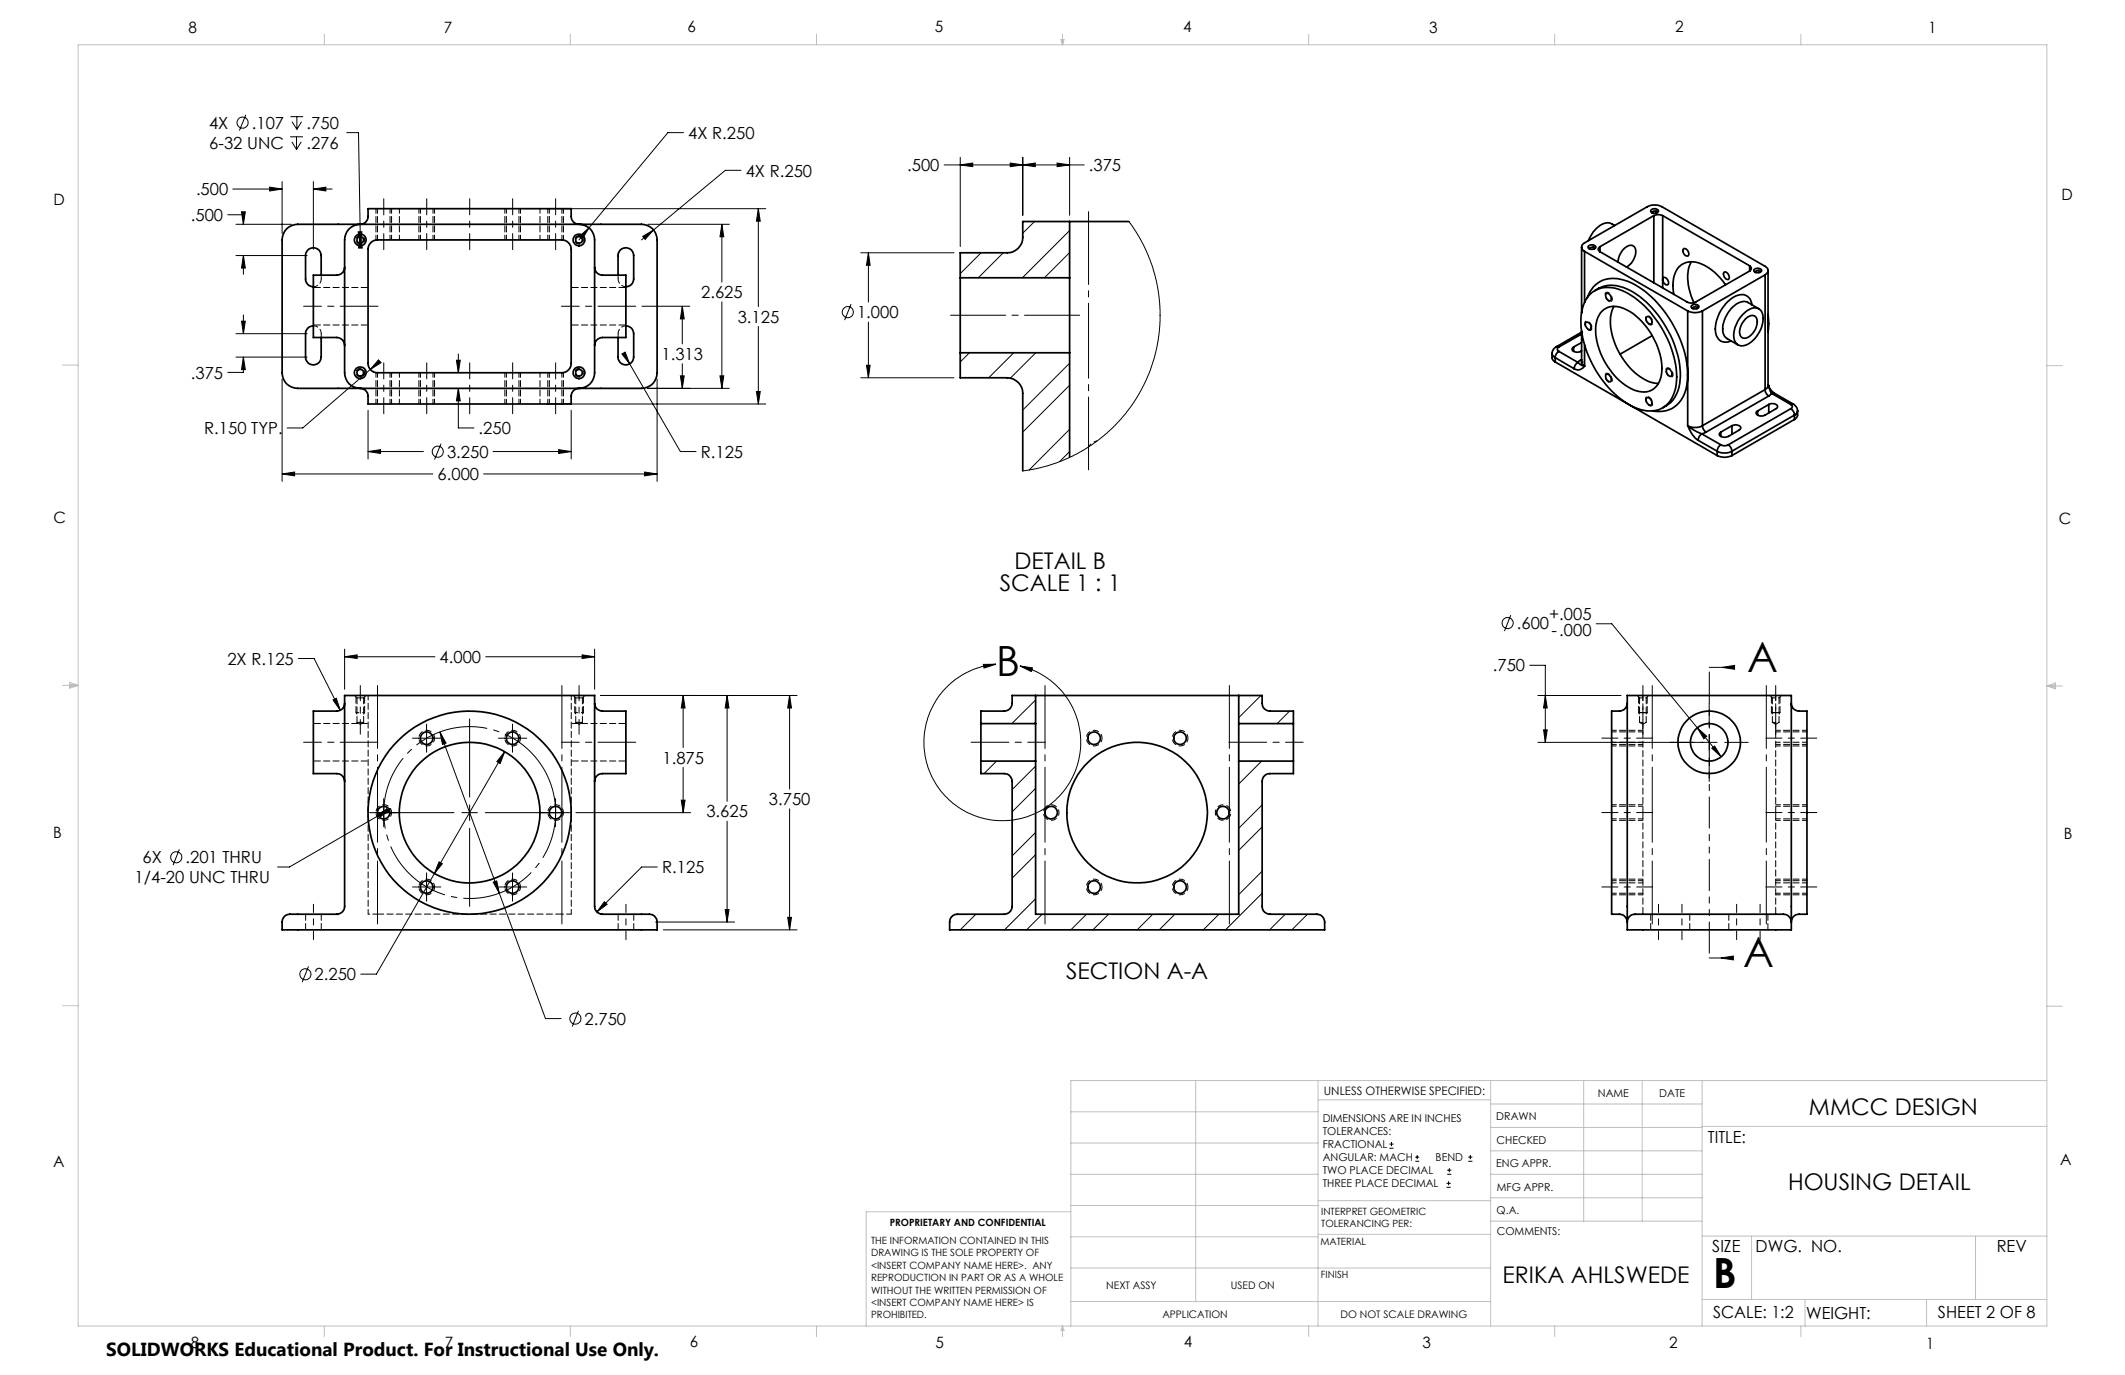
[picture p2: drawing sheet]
<svg xmlns="http://www.w3.org/2000/svg" width="432mm" height="279mm" viewBox="0 0 432 279" stroke-linecap="round" stroke-linejoin="round" font-family="sans-serif">
<g fill="none" stroke="#000" stroke-width=".2">
<path d="M47.3 38.4h10M50 23.3l-1.4 3.2M54.8 38l2.5 .4-2.5 .4zM57.3 36.9v10.6M58.9 27.8h2.7M59 23.7h2.6M59.3 28.8l1 1.6M59.3 24.7l1 1.6M60.3 27.8v2.6M60.3 23.7v2.6M61.2 28.8l-.9 1.6M61.3 24.7l-1 1.6"/>
<path d="M63.7 36.9v13.8M63.7 38.4h3.8M63.7 38.4l2.5-.4v.8zM70.4 27h2.4l.4 20.9M138.9 27h-3.2l-16 19.3M150.6 34.6h-3.2l-14.6 12.1M191.8 33.5h28.5M195.1 33.5l2.6-.4v.8zM195.1 32v18.1M205.3 33.1l2.5 .4-2.5 .4zM207.8 33.5l2.6-.4v.8zM207.8 32v11.7"/>
<path d="M214.8 33.1l2.5 .4-2.5 .4zM217.3 32v11.7M46.3 43.6h3.2v2M47.9 45.6h11.3M47.9 51.9h14.5M49.1 43h.7l-.3 2.6zM49.5 51.9v3.8M49.5 51.9l.3 2.6h-.7zM72.8 47.1h.8l-.4 2.5zM73.2 47.9v1.7M73.2 47.9l.4 2.5h-.8zM111 42.4h44.6"/>
<path d="M117.8 48l1.9-1.7-1.3 2.2zM119.7 46.3l-2 2.5M130.6 48l2.2-1.3-1.7 1.9zM131.6 45.6h16.6M132.8 46.7l-2.4 2.1M146.7 45.6v11.7M146.7 45.6l.4 2.5h-.8zM154.1 42.4v19.9M154.1 42.4l.4 2.5h-.8zM174.9 51.4h19M176.5 51.4l.3 2.5h-.7zM176.5 51.4v10"/>
<path d="M199.4 51.4l-4.3 4.2M203.9 51.4l-5.1 5M210.2 45l-2.4 2.4M217.3 46.8l-9.5 9.6M217.3 51.3l-5.1 5.1M229.4 45l2.3 3.6 1.7 3.4 1.2 3.7 .8 4 .3 3.1v2.6l-.2 2.5-.8 4.1-1.3 4-1.8 3.9-2.8 4-2.8 3.2-3.3 2.7-3.9 2.5-3 1.3-4.3 1.4-3.7 .7M47.9 67.8h14.5M47.9 72.6h14.5M49.1 65.3h.7l-.3 2.5zM49.5 64v3.8M49.5 72.6v3.1h-3.2M49.5 72.6l.3 2.5h-.7z"/>
<path d="M57.3 77v20.8M75.2 75.1l-13.7 11.9h-3.2M76.7 73.8l-1.5 1.3M76.9 73.1l.5 .6-2.2 1.4zM92.7 73.2h.8l-.4 2.5zM93.1 78.9v8.1h3.2M93.1 71.9v3.8M93.1 78.9l.4 2.6h-.8zM126.4 71.9l.6-.4 1 2.4zM127.2 72.6l.8 1.3M128 73.9l10.3 17.9h3.1M130.5 62.2h9.7"/>
<path d="M131.6 78.9h16.6M133.5 77v20.8M138.3 76.4h.7l-.4 2.5zM138.6 62.2v7.7M138.6 73.9v5M138.6 62.2l.4 2.6h-.7zM146.3 76.4h.8l-.4 2.5zM146.7 61.3v17.6M153.7 79.6h.8l-.4 2.5zM154.1 66.3v15.8M172.9 61.8l-1.3 3.3M174.9 76.8h19"/>
<path d="M176.1 74.2h.7l-.3 2.6zM176.5 65.4v11.4M197 71.7l-1.9 1.9M206 71.7l-5.1 5.1M210.5 71.7l-5.2 5.1M217.3 73.8l-9.5 9.5M217.3 78.3l-9.5 9.5M57.3 96.3h30.6M57.3 96.3l2.6-.4v.8zM74.8 83.4v9.9M74.8 91.8h11.2M74.8 91.8l2.5-.4v.7z"/>
<path d="M89.6 90.2l-1.3 3.2M98.3 96.3h35.2M100.2 91.8h15.9M111 82.1h44.6M113.5 91.4l2.6 .4-2.6 .3zM116.1 83.4v9.9M131 95.9l2.5 .4-2.5 .4zM217.3 87.2l-8.2 8.3M217.3 91.8l-2 2M60.6 133.8h3.2l5.3 10.5M70 131.9v8.2M70 133.5h18.4"/>
<path d="M70 133.5l2.6-.4v.7zM98.7 133.5h22.1M118.3 133.1l2.5 .4-2.5 .3zM120.8 131.9v8.2M199.8 135h2.6l-2.4 .7zM202.4 135a15.9 15.9 0 0 0-12.7 23.5 15.9 15.9 0 0 0 26.7 1.9 15.9 15.9 0 0 0-9.1-25.1M207.3 135.3l2.5 .4-.2 .8zM307 125l-1.3 3.2M310.8 135.2h3.2v15.6M324.3 126.8h3.2l17.4 21.1M347.3 135.6h2.6M349.9 135.6l2.6-.4v.8z"/>
<path d="M67.7 142.2l.6-.3 .8 2.4zM83.8 150h5.8M86.7 147.1v5.8M89.4 148.7l1.2 2.3-.7 .3zM89.4 148.7l12.1 32.8M95.4 146.1v15.9M101.3 150h5.7M102.6 152.8l-26.1 45.1h-3.2M102.6 152.8l-1 2.4-.6-.4zM104.1 147.1v5.8M122.1 141.3h39.9M138.8 141.3v10.6"/>
<path d="M138.8 155.9v9.2M138.8 141.3l.4 2.6h-.8zM147.7 141.3v21.5M147.7 141.3l.4 2.6h-.7zM160.4 141.3v19M160.4 141.3l.4 2.6h-.7zM202.5 154.7l-2.5 2.5M210.4 142.2l-4.8 4.8M210.4 146.7l-.3 .3M210.4 155.7l-4.7 4.7M251.7 141.3v.1M251.9 154.7l-.2 .1"/>
<path d="M256.2 141.3l-4.5 4.5M256.4 154.7l-4.7 4.6M262 144.5l-2.5 2.5M312.5 141.3h16.9M313.7 148.3h.7l-.4 2.5zM314 141.3l.4 2.6h-.7zM344.9 147.9l4.8 5.9M344.9 147.9l1.9 1.7-.6 .5zM347.3 142.9v4.8M347.3 149.3v3.1M347.3 154v4.8M347.8 152l.6-.4 1.3 2.2z"/>
<path d="M348.9 150.8h-36.4M350.5 150.8h4.7M36.4 172.6l-1.2 3.2M75.1 165.1h17.2M76.6 165.9l-17.8 10.3h-2.4M76.6 165.9l2-1.6 .4 .7zM76.9 165.3l2.4-1-2 1.6zM78 162.3v5.7M79.3 164.3l-2.7 1.6M86.7 177.4v5.7M89.2 175.1l.7 .4-1.6 2zM93.8 165.1h3.2"/>
<path d="M95.4 163.5v3.2M95.4 168.3v15.9M98.6 165.1h17.1M100.2 179.2l.7-.2 .6 2.5zM104.1 177.4v5.7M112.9 162.3v5.7M117 165.1h23.3M133.6 176.2h-3.2l-9.1 9.1M138.4 162.6h.8l-.4 2.5zM147.7 166.9v20.5M160.4 164.4v24.5M210.4 169.2l-4.7 4.7"/>
<path d="M210.4 160.2l-4.7 4.8M210.4 173.7l-4.7 4.7M256.5 163.5l-4.8 4.8M256.5 177l-4.8 4.8M256.5 168l-4.8 4.8M62.7 196.4l-1.3 3.2M83.8 180.2h5.8M101.3 180.2h5.7M101.5 181.5l9.3 25.5h3.2M122.8 183.2l.6 .6-2.1 1.5zM133.2 187.4h16.1M134.8 188.9h27.2"/>
<path d="M147.4 184.8h.7l-.4 2.6zM160.1 186.4h.7l-.4 2.5zM198.3 185.8l-3.2 3.1M210.4 182.6l-6.3 6.3M211.8 185.8l-3.2 3.1M220.8 185.8l-3.2 3.1M225.2 185.8l-3.1 3.1M234.2 185.8l-3.1 3.1M238.7 185.8l-3.2 3.1M247.7 185.8l-3.2 3.1M256.5 181.5l-7.5 7.4M261.2 185.8l-3.2 3.1"/>
<path d="M265.7 185.8l-3.2 3.1M347.3 194.7h2.4M349.7 194.7l2.5-.4v.8zM117.5 205.4l-1.2 3.2M282.3 233.3h.9M282.3 232.5h.9M282.8 232.1v.8M287.6 236h.8M287.6 235.1h.8M288 234.7v.8M294.1 238.6h.8M294.1 237.8h.8"/>
<path d="M294.5 237.4v.8M298.3 236h.9M298.3 235.1h.9M298.8 234.7v.8M293.9 241.3h.9M293.9 240.5h.9M294.4 240v.8"/>
<circle cx="49.3" cy="24.9" r="1.13"/>
<circle cx="172.3" cy="63.4" r="1.13"/>
<circle cx="89" cy="91.8" r="1.14"/>
<circle cx="306.4" cy="126.6" r="1.13"/>
<circle cx="35.8" cy="174.2" r="1.13"/>
<circle cx="62.1" cy="198" r="1.13"/>
<circle cx="116.9" cy="207" r="1.13"/>
</g>
<path d="M88.3 150a1.59 1.59 0 0 0-2.3-1.4 1.59 1.59 0 0 0-.2 2.7 1.59 1.59 0 0 0 2.5-1.1v-.2M105.8 150a1.59 1.59 0 0 0-2.4-1.4 1.59 1.59 0 0 0-.1 2.7 1.59 1.59 0 0 0 2.5-1.1v-.2M223.9 150a1.59 1.59 0 0 0-2.3-1.4 1.59 1.59 0 0 0-.2 2.7 1.59 1.59 0 0 0 2.5-1.1v-.2M241.4 150a1.59 1.59 0 0 0-2.3-1.4 1.59 1.59 0 0 0-.2 2.7 1.59 1.59 0 0 0 2.5-1.1v-.2M334.7 144.8h-.9M361.7 144.8h-.9M79.6 165.1a1.59 1.59 0 0 0-2.4-1.4 1.59 1.59 0 0 0-.1 2.7 1.59 1.59 0 0 0 2.5-1.1v-.2M114.5 165.1a1.59 1.59 0 0 0-2.3-1.4 1.59 1.59 0 0 0-.2 2.7 1.59 1.59 0 0 0 2.5-1.1v-.2M88.3 180.2a1.59 1.59 0 0 0-2.3-1.4 1.59 1.59 0 0 0-.2 2.7 1.59 1.59 0 0 0 2.5-1.1v-.2M105.8 180.2a1.59 1.59 0 0 0-2.4-1.4 1.59 1.59 0 0 0-.1 2.7 1.59 1.59 0 0 0 2.5-1.1v-.2M223.9 180.2a1.59 1.59 0 0 0-2.3-1.4 1.59 1.59 0 0 0-.2 2.7 1.59 1.59 0 0 0 2.5-1.1v-.2M241.4 180.2a1.59 1.59 0 0 0-2.3-1.4 1.59 1.59 0 0 0-.2 2.7 1.59 1.59 0 0 0 2.5-1.1v-.2" fill="none" stroke="#000" stroke-width=".2" stroke-dasharray="1.3 .6" stroke-dashoffset=".4" stroke-linecap="butt"/>
<path d="M74 144.8h-1.7M118.5 144.8h-1.7" fill="none" stroke="#000" stroke-width=".2" stroke-dasharray="1.3 .6" stroke-dashoffset=".8" stroke-linecap="butt"/>
<path d="M74.1 48.7a.88 .88 0 0 0-1.3-.7 .88 .88 0 0 0-.1 1.4 .88 .88 0 0 0 1.4-.5v-.2M118.5 48.7a.88 .88 0 0 0-1.2-.7 .88 .88 0 0 0-.1 1.4 .88 .88 0 0 0 1.3-.5v-.2M74.1 75.7a.88 .88 0 0 0-1.3-.8 .88 .88 0 0 0-.1 1.5 .88 .88 0 0 0 1.4-.5v-.2M118.5 75.7a.88 .88 0 0 0-1.2-.8 .88 .88 0 0 0-.1 1.5 .88 .88 0 0 0 1.3-.5v-.2" fill="none" stroke="#000" stroke-width=".2" stroke-dasharray="1.3 .6" stroke-dashoffset=".7" stroke-linecap="butt"/>
<path d="M223 89.6l-1.3 .6-.5 .5M212.3 166.1a1.59 1.59 0 0 0 2.4 .2 1.59 1.59 0 0 0 0-2.4 1.59 1.59 0 0 0-2.4 .3M249.8 164.2a1.59 1.59 0 0 0-2.3-.3 1.59 1.59 0 0 0 0 2.4 1.59 1.59 0 0 0 2.3-.2" fill="none" stroke="#000" stroke-width=".2" stroke-dasharray="1.3 .6" stroke-dashoffset=".5" stroke-linecap="butt"/>
<path d="M221.2 90.7l-.1 .2M333.5 144.8h-.5M360.5 144.8h-.6" fill="none" stroke="#000" stroke-width=".2" stroke-dasharray="1.3 .6" stroke-linecap="butt"/>
<path d="M323.5 66.6a1.16 1.16 0 0 0-1.4-1.3 1.25 1.25 0 0 0 1.2 1.8l.2-.5M327.2 76.3a.6 .6 0 0 0-.8-.5 .6 .6 0 0 0-.2 1 1.07 1.07 0 0 0 1.2 .9l.2-.3v-.4l-.4-.7M327.2 61.3a.86 .86 0 0 0 .1-1.4 .6 .6 0 0 0-.5-.5 .6 .6 0 0 0-.7 .4 1.45 1.45 0 0 0 1.1 1.5M334.7 65.6a.6 .6 0 0 0 .9 .4 .6 .6 0 0 0 .2-.9 1.07 1.07 0 0 0-1.3-.9l-.1 .5 .3 .9M338.5 75.3a1.16 1.16 0 0 0 1.3 1.2 1.25 1.25 0 0 0-1.1-1.7l-.2 .5M334.7 80.6a.86 .86 0 0 0 0 1.4 .6 .6 0 0 0 .5 .5 .6 .6 0 0 0 .6-.4 1.45 1.45 0 0 0-1.1-1.5" fill="none" stroke="#000" stroke-width=".2" stroke-dasharray="1.3 .6" stroke-dashoffset="-.1" stroke-linecap="butt"/>
<path d="M323 50.6a.48 .48 0 0 1 .2-.6 .48 .48 0 0 1 .6 .1l.3 .2-.1 .3M335.7 43.2a.48 .48 0 0 1 .3-.5 .48 .48 0 0 1 .6 .1l.2 .1-.1 .3M356.7 55.3a.48 .48 0 0 1 .2-.5 .48 .48 0 0 1 .6 0l.2 .2v.3M344 62.7a.48 .48 0 0 1 .2-.6 .48 .48 0 0 1 .6 .1l.2 .2-.1 .3" fill="none" stroke="#000" stroke-width=".2" stroke-dasharray="1.3 .6" stroke-dashoffset="1" stroke-linecap="butt"/>
<path d="M212.3 164.2a1.59 1.59 0 0 0 0 1.9M249.8 166.1a1.59 1.59 0 0 0 0-1.9" fill="none" stroke="#000" stroke-width=".2" stroke-dasharray="1.3 .6" stroke-dashoffset=".6" stroke-linecap="butt"/>
<path d="M112.1 160a17.5 17.5 0 0 0-29.2-7.1 17.5 17.5 0 0 0 7.8 29 17.5 17.5 0 0 0 21.7-20.8l-.3-1.1" fill="none" stroke="#000" stroke-width=".2" stroke-dasharray="15.2 1.3 1.3 1.3" stroke-dashoffset=".4" stroke-linecap="butt"/>
<g fill="none" stroke="#000" stroke-width=".2" stroke-dasharray="1.3 .6">
<path d="M76.7 48.7h.1M114.2 48.7h.1M323 50.6h.1M335.7 43.2h.1M356.7 55.3h.1M76.7 75.7h.1M114.2 75.7h.1M344 62.7h.1M72.3 144.8l.2 .3M72.3 141.6v3.2M73.9 145.1l.2-.3M74.1 144.8v-3.2"/>
<path d="M74.1 144.8h-.1M116.8 144.8l.2 .3M116.8 141.6v3.2M118.3 145.1l.2-.3M118.5 144.8v-3.2M118.5 144.8h.1M333 144.8l.2 .3M333 141.6v3.2M333.8 144.8h-.3M334.5 145.1l.2-.3M334.7 144.8v-3.2M334.7 144.8h.1"/>
<path d="M359.9 144.8l.2 .3M359.9 141.6v3.2M360.8 144.8h-.3M361.5 145.1l.2-.3M361.7 144.8v-3.2M333.8 165v.2M360.8 165.2v-.2M62.1 188.9v-3.2M65.3 188.9v-3.2M76.7 185.7h37.5M125.6 188.9v-3.2M128.8 188.9v-3.2"/>
<path d="M335.4 185.7v3.2M343.4 188.9v-3.2M351.3 185.7v3.2M359.2 188.9v-3.2"/>
</g>
<g fill="none" stroke="#000" stroke-width=".2" stroke-dasharray="1.3 .6" stroke-dashoffset=".3">
<path d="M63.7 58.3a1.59 1.59 0 0 0 1.6-1.6M76.4 42.4v6.4M76.7 42.4v6.3M79.3 48.7v-6.3M79.6 48.7v-6.3M81.2 42.4v6.3M85.1 42.4v6.3M85.4 42.4v6.3M88 48.7v-6.3M88.3 48.7v-6.3M102.6 42.4v6.3M102.9 42.4v6.3"/>
<path d="M105.5 48.7v-6.3M105.8 48.7v-6.3M109.7 48.7v-6.3M111.3 42.4v6.3M111.6 42.4v6.3M114.2 48.7v-6.3M114.5 48.8v-6.4M127.2 58.3a1.59 1.59 0 0 1-1.6-1.6M65.3 67.8a1.59 1.59 0 0 0-1.6-1.6M76.4 75.7v6.4M76.7 75.7v6.4M81.2 75.7v6.4"/>
<path d="M85.1 75.7v6.4M85.4 75.7v6.4M102.6 75.7v6.4M102.9 75.7v6.4M111.3 75.7v6.4M111.6 75.7v6.4M125.6 67.8a1.59 1.59 0 0 1 1.6-1.6M79.3 82.1v-6.4M79.6 82.1v-6.4M88 82.1v-6.4M88.3 82.1v-6.4M105.5 82.1v-6.4"/>
<path d="M105.8 82.1v-6.4M109.7 82.1v-6.4M114.2 82.1v-6.4M114.5 82.1v-6.4M72.5 141.8h.7M72.5 146.8h.7M73.2 141.8h.7M73.2 146.8h.7M117 141.8h.7M117 146.8h.7M117.7 141.8h.6M117.7 146.8h.6"/>
<path d="M327.5 151.6h6.3M327.5 151.3h6.3M333.8 148.4h-6.3M333.8 150.8h-6.3M333.8 148.7h-6.3M360.8 151.6h6.4M360.8 151.3h6.4M367.2 148.4h-6.4M367.2 150.8h-6.4M367.2 148.7h-6.4M327.5 166.7h6.3M327.5 166.4h6.3"/>
<path d="M327.5 179.4h6.3M333.8 178.6h-6.3M333.8 163.5h-6.3M333.8 163.8h-6.3M333.8 179h-6.3M360.8 166.7h6.4M360.8 166.4h6.4M360.8 179.4h6.4M367.2 178.6h-6.4M367.2 163.5h-6.4M367.2 163.8h-6.4M367.2 179h-6.4"/>
<path d="M74.8 185.7v-44.4M116.1 185.7v-44.4M327.5 181.8h6.3M327.5 181.5h6.3M360.8 181.8h6.4M360.8 181.5h6.4"/>
</g>
<path d="M221.2 95.5v-52.5" fill="none" stroke="#000" stroke-width=".2" stroke-dasharray="15.2 1.3 1.3 1.3" stroke-dashoffset=".4"/>
<path d="M193.2 64.1h26.2" fill="none" stroke="#000" stroke-width=".2" stroke-dasharray="15.2 1.3 1.3 1.3" stroke-dashoffset="4"/>
<path d="M347.3 135.6v59" fill="none" stroke="#000" stroke-width=".2" stroke-dasharray="6.3 1.3 1.3 1.3 1.3 1.3" stroke-dashoffset="-1"/>
<path d="M76.7 187.7v-48.4M114.2 187.7v-48.4M212.3 187.7v-48.4M249.8 187.7v-48.4M335.7 187.7v-48.4M358.9 187.7v-48.4" fill="none" stroke="#000" stroke-width=".2" stroke-dasharray="15.2 1.3 1.3 1.3" stroke-dashoffset="2.4"/>
<path d="M76.8 62.2h-15.1M129.2 62.2h-15.1M76.8 150.8h-15.1M129.2 150.8h-15.1M197.3 150.8h15.1M249.7 150.8h15.1" fill="none" stroke="#000" stroke-width=".2" stroke-dasharray="15.2 1.3 1.3 1.3" stroke-dashoffset="7.6"/>
<path d="M73.2 139.3v2.5M117.7 139.3v2.5M333.8 139.3v2.5M360.8 139.3v2.5M73.2 146.8v2.4M117.7 146.8v2.4M333.8 146.8v2.4M360.8 146.8v2.4" fill="none" stroke="#000" stroke-width=".2" stroke-dasharray="15.2 1.3 1.3 1.3"/>
<path d="M73.2 146.8v-5M117.7 146.8v-5M333.8 146.8v-5M360.8 146.8v-5" fill="none" stroke="#000" stroke-width=".2" stroke-dasharray="15.2 1.3 1.3 1.3" stroke-dashoffset="14.7"/>
<path d="M63.7 190.9v-7.2M127.2 190.9v-7.2M337 190.9v-7.2M341.8 190.9v-7.2M352.9 190.9v-7.2M357.6 190.9v-7.2" fill="none" stroke="#000" stroke-width=".2" stroke-dasharray="15.2 1.3 1.3 1.3" stroke-dashoffset="13.6"/>
<g fill="none" stroke="#000" stroke-width=".2" stroke-dasharray="15.2 1.3 1.3 1.3" stroke-dashoffset="12">
<path d="M78 50.7v-10.3M86.7 50.7v-10.3M95.4 40.4v10.3M104.2 50.7v-10.3M112.9 50.7v-10.3M78 73.7v10.4M86.7 73.7v10.4M95.4 73.7v10.4M104.2 73.7v10.4M112.9 73.7v10.4M335.8 150h-10.3M358.8 150h10.4"/>
<path d="M335.8 165.1h-10.3M369.2 165.1h-10.4M335.8 180.2h-10.3M358.8 180.2h10.4"/>
</g>
<g fill="none" stroke="#c0c0c0" stroke-width=".2">
<path d="M15.9 9.1h400v260.4h-400zM65.9 6.9v2.2M115.9 6.9v2.2M165.9 6.9v2.2M215.6 8h.6l-.3 1.1zM215.7 8l.2 1.1M215.9 6.9v2.2M216 8l-.1 1.1M265.9 6.9v2.2M315.9 6.9v2.2M365.9 6.9v2.2M12.7 74.2h3.2"/>
<path d="M415.9 74.3h3.2M12.7 139.3h3.2M14.2 139.1l1.7 .2M14.2 138.7l1.7 .6-1.7 .5zM15.9 139.3l-1.7 .3M415.9 139.4h3.2M415.9 139.4l1.8-.6v1.2zM415.9 139.4l1.8 .3M417.7 139.2l-1.8 .2M12.7 204.4h3.2M243 219.6v44.9M267.8 219.6v49.9"/>
<path d="M302.9 219.6v49.9M321.8 219.6v28.5M333.7 219.6v28.5M345.9 219.6v49.9M415.9 204.5h3.2M415.9 219.6h-198.3v49.9M217.6 238.6h50.2M217.6 232.3h50.2M217.6 225.9h50.2M267.8 223.5h35.1M302.9 233.9h43M302.9 229.1h43"/>
<path d="M302.9 224.3h43M302.9 238.6h43M345.9 228.9h70M217.6 257.7h85.3M217.6 251.3h50.2M217.6 245h50.2M217.6 246.2h-41.6v23.3M267.8 250.8h35.1M267.8 244h35.1M302.9 248.1h43M302.9 243.4h43M345.9 251.2h70"/>
<path d="M355.9 251.2v12.9M401.4 251.2v12.9M65.9 269.5v2.1M115.9 269.5v2.1M165.9 269.5v2.1M215.9 269.5v2.1M215.9 269.5l.3 .8h-.6zM217.6 264.5h85.3M265.9 269.5v2.1M315.9 269.5v2.1M345.9 264.1h70M365.9 269.5v2.1"/>
<path d="M366.8 264.1v5.4M391.5 264.1v5.4"/>
</g>
<g fill="#000">
<path d="M195.1 33.5l2.6-.4v.8zM205.3 33.1l2.5 .4-2.5 .4zM207.8 33.5l2.6-.4v.8zM214.8 33.1l2.5 .4-2.5 .4zM176.5 51.4l.3 2.5h-.7zM176.1 74.2h.7l-.3 2.6z"/>
<path d="M199.8 135h2.6l-2.4 .7zM207.3 135.3l2.5 .4-.2 .8z"/>
<path d="M349.9 135.6l2.6-.4v.8zM349.7 194.7l2.5-.4v.8z"/>
<path d="M89.4 148.7l.5 2.6 .7-.3zM100.2 179.2l1.3 2.3-.6-2.5z"/>
<path d="M102.6 152.8l-1.6 2 .6 .4zM89.2 175.1l-.9 2.4 1.6-2zM122.8 183.2l-1.5 2.1 2.1-1.5zM138.4 162.6h.8l-.4 2.5zM138.8 141.3l.4 2.6h-.8zM147.7 141.3l.4 2.6h-.7zM147.4 184.8h.7l-.4 2.6zM160.1 186.4h.7l-.4 2.5zM160.4 141.3l.4 2.6h-.7zM70 133.5l2.6-.4v.7zM118.3 133.1l2.5 .4-2.5 .3zM67.7 142.2l1.4 2.1-.8-2.4zM76.9 165.3l.4 .6 2-1.6zM76.6 165.9l2.4-.9-.4-.7zM92.7 73.2h.8l-.4 2.5zM93.1 78.9l.4 2.6h-.8zM113.5 91.4l2.6 .4-2.6 .3zM74.8 91.8l2.5-.4v.7zM57.3 96.3l2.6-.4v.8zM131 95.9l2.5 .4-2.5 .4zM126.4 71.9l1.6 2-1-2.4zM138.6 62.2l.4 2.6h-.7zM138.3 76.4h.7l-.4 2.5zM146.7 45.6l.4 2.5h-.8zM146.3 76.4h.8l-.4 2.5zM154.1 42.4l.4 2.5h-.8zM153.7 79.6h.8l-.4 2.5zM117.8 48l.6 .5 1.3-2.2zM130.6 48l.5 .6 1.7-1.9zM72.8 47.1l.4 2.5 .4-2.5zM73.2 47.9l-.4 2.5h.8zM49.1 43h.7l-.3 2.6zM49.5 51.9l.3 2.6h-.7zM54.8 38l2.5 .4-2.5 .4zM63.7 38.4l2.5-.4v.8zM49.1 65.3h.7l-.3 2.5zM49.5 72.6l.3 2.5h-.7zM76.9 73.1l-1.7 2 2.2-1.4zM347.8 152l1.9 1.8-1.3-2.2zM344.9 147.9l1.3 2.2 .6-.5zM314 141.3l.4 2.6h-.7zM313.7 148.3h.7l-.4 2.5z"/>
</g>
<g fill="none" stroke="#000" stroke-width=".35">
<path d="M65.3 55.9v-4a1.59 1.59 0 0 0-1.6-1.6 1.59 1.59 0 0 0-1.6 1.6v4.8a1.57 1.57 0 0 0 1.6 1.6M70 54.3a1.63 1.63 0 0 1-1.6 1.6h-4.7v12.7h4.7a1.63 1.63 0 0 1 1.6 1.6M73.2 45.6a1.57 1.57 0 0 0 1.6-1.6v-1.6h41.3v1.6a1.57 1.57 0 0 0 1.6 1.6M73.2 45.6a3.1 3.1 0 0 0-3.2 3.2v26.9a3.1 3.1 0 0 0 3.2 3.2M73.2 45.6h-12.7a3.1 3.1 0 0 0-3.2 3.2v26.9a3.1 3.1 0 0 0 3.2 3.2h12.7M73.2 45.6h44.5M75.4 49.3a1.76 1.76 0 0 1 1.3-.5h37.5a1.93 1.93 0 0 1 1.9 1.9v23.1a1.93 1.93 0 0 1-1.9 1.9h-37.5a1.93 1.93 0 0 1-1.9-1.9v-23.1a1.76 1.76 0 0 1 .6-1.4zM117.7 45.6a3.1 3.1 0 0 1 3.1 3.2v26.9a3.1 3.1 0 0 1-3.1 3.2M117.7 45.6h12.7a3.1 3.1 0 0 1 3.1 3.2v26.9a3.1 3.1 0 0 1-3.1 3.2h-12.7M120.8 54.3a1.63 1.63 0 0 0 1.6 1.6h4.8v12.7h-4.8a1.63 1.63 0 0 0-1.6 1.6M125.6 55.9v-4a1.59 1.59 0 0 1 1.6-1.6 1.59 1.59 0 0 1 1.6 1.6v4.8a1.57 1.57 0 0 1-1.6 1.6M195.1 56.4v15.3"/>
<path d="M195.1 56.4h22.2M217.3 45h-9.5v3.2a3.1 3.1 0 0 1-3.2 3.2h-9.5v5M217.3 56.4v15.3M217.3 45h12.1M217.3 45v11.4M321.4 50.2v13.4M322 51.1a.92 .92 0 0 1-.6-.9 .92 .92 0 0 1 .6-.8l12.7-7.4a3.4 3.4 0 0 1 3 0l21 12.1a.92 .92 0 0 1 .6 .9 .92 .92 0 0 1-.6 .8M322 51.1l20.9 12.1M322 51.1v10.4M322.8 50a.98 .98 0 0 1 1.5 .2 .9 .9 0 0 1-1.6 0zM323.1 50.6a.41 .41 0 0 1 .4-.4 .41 .41 0 0 1 .4 .4M324.8 58.6a7.1 7.1 0 0 1 7.1 .8 21.7 21.7 0 0 1 9.6 17.1 6.6 6.6 0 0 1-3.6 6.4"/>
<path d="M324.8 58.6l-.7 .5M324.8 58.6h.1M325.1 50.1a.55 .55 0 0 0-.3 .5 .55 .55 0 0 0 .3 .6M325.1 51.2l17.7 10.1a1.76 1.76 0 0 0 1.8 0l10.9-6.2M325.1 50.1v1.1M326.5 59.6a.99 .99 0 0 1 .7 1.5 .99 .99 0 0 1-.7-1.5zM328.1 45.8a2.63 2.63 0 0 0-3.7 .6l-.7 .7-.9 1.8M328.8 53.3a3.5 3.5 0 0 1 2.7-3.5 1.34 1.34 0 0 1 .9 1.8 4.2 4.2 0 0 1-1.9 2.7M335.6 42.6a.97 .97 0 0 1 1.4 .3 .9 .9 0 0 1-1.6-.1zM335.8 43.3a.41 .41 0 0 1 .4-.5 .41 .41 0 0 1 .4 .5M336.1 43.8a2.02 2.02 0 0 1 1.8 0M336.1 43.8l-11 6.3"/>
<path d="M336.1 43.8v13.7M337.9 56.7a.46 .46 0 0 1 .4-.4 .46 .46 0 0 1 .5 .4l.2 .4a.45 .45 0 0 1-.1 .7 .45 .45 0 0 1-.6-.1l-.4-.8M337.9 43.8l17.6 10.2M337.9 43.8v14.7M342.1 50.6a.85 .85 0 0 1 1.1 1 .51 .51 0 0 1-.5 .5 .51 .51 0 0 1-.5-.5l-.2-.4zM343.7 53.2a8.3 8.3 0 0 0-.1 6.9l.6 1.4M350.3 55.4a.92 .92 0 0 1 .9 .3 .92 .92 0 0 1 .1 1 .92 .92 0 0 1-.9-.4 .92 .92 0 0 1-.1-.9zM350.6 57.9a10.4 10.4 0 0 0-6.5-4.7 3.7 3.7 0 0 0-4.1 3.6l-.1 1.2 .2 1.8M355.5 54a.57 .57 0 0 1 .4 .5 .57 .57 0 0 1-.4 .6M355.5 54v1.1M356.4 54.8a.98 .98 0 0 1 1.6 .2 .9 .9 0 0 1-1.6-.1zM356.8 55.4a.39 .39 0 0 1 .2-.5 .39 .39 0 0 1 .5 .2l.1 .3"/>
<path d="M358.7 55.8l-12.8 7.4M358.7 55.8v23.4M359.3 55v23.3M63.7 66.2a1.57 1.57 0 0 0-1.6 1.6v4.8a1.59 1.59 0 0 0 1.6 1.6 1.59 1.59 0 0 0 1.6-1.6v-4M73.2 78.9a1.57 1.57 0 0 1 1.6 1.6v1.6h41.3v-1.6a1.57 1.57 0 0 1 1.6-1.6M73.2 78.9h44.5M127.2 66.2a1.57 1.57 0 0 1 1.6 1.6v4.8a1.59 1.59 0 0 1-1.6 1.6 1.59 1.59 0 0 1-1.6-1.6v-4M195.1 71.7v5.1h9.5a3.2 3.2 0 0 1 3.2 3.1v15.8M195.1 71.7h22.2M217.3 71.7v21.2M315.4 71.8a1.47 1.47 0 0 0 .3 1.6l.3 .2M315.4 71.8l.2 .5 .4 .4"/>
<path d="M316 73.6l32.9 19M316 72.7v.9M316 72.7l3.9 2.2M316.2 70.5l-.6 .5-.2 .8M316.2 70.5h.6M316.8 71.4a1.51 1.51 0 0 0-.8 1.3M316.8 70.5a.46 .46 0 0 0-.4 .5 .46 .46 0 0 0 .4 .4M316.8 71.4l3.8 2.2M319.8 70.5a.56 .56 0 0 0-.3 .7 .56 .56 0 0 0 .7 .3l1.2-.2M319.8 70.5v.9M320.6 73.6l.9 .7 .5 .1M320.6 73.6a1.64 1.64 0 0 0-.7 1.3"/>
<path d="M321.2 73.1l-.6 .5M321.2 73.1l.2 .1M321.4 73.6h.1M321.4 73.6l.1 .4 .5 .4M321.4 67.2v6.4M321.4 67.5l-5.2 3M321.4 69.6l-1.6 .9M321.4 73.1h-.2M321.4 67.9l-4.6 2.6M322 74.4a1.49 1.49 0 0 1-2.1 .5M322 70.1v4.3M322.3 65.4a.99 .99 0 0 1 .8 1.6 .99 .99 0 0 1-.8-1.6z"/>
<path d="M322.5 60.5a5.5 5.5 0 0 1 7.5-3.6 18.5 18.5 0 0 1 9.8 8.7 19.5 19.5 0 0 1 2.9 12.8 5.7 5.7 0 0 1-6.9 5.1M322.9 60a5.5 5.5 0 0 1 6.6-1 20.1 20.1 0 0 1 10.4 12.6 12 12 0 0 1-.3 9.5 5.1 5.1 0 0 1-6.2 2.2 17.3 17.3 0 0 1-9.3-8.3 17.9 17.9 0 0 1-2.6-12.2l.7-1.8zM325.5 63.3a3.9 3.9 0 0 1 4.8-.5 14.3 14.3 0 0 1 7.3 13.3 3.8 3.8 0 0 1-5.6 3.1 14.3 14.3 0 0 1-7.7-13.1l.4-1.6zM326.4 76.1a.86 .86 0 0 1 1 1.1v.1a.6 .6 0 0 1-.7 .2 .6 .6 0 0 1-.3-.6l-.2-.4zM327.9 62.3a8.6 8.6 0 0 0 0 6.9 13.4 13.4 0 0 0 7.6 8.5l1.5 .2M334.6 64.4a.93 .93 0 0 1 .9 .4 .93 .93 0 0 1 0 1.1 1.05 1.05 0 0 1-.9-1.5zM335.7 68.2l-6.5 3.8M338.7 75a.92 .92 0 0 1 .9 .4 .92 .92 0 0 1 .1 1 .92 .92 0 0 1-.9-.4 .92 .92 0 0 1-.1-1zM342.9 63.2a3.4 3.4 0 0 0 3 0M342.9 63.2v23.3M343.7 62.1a.98 .98 0 0 1 1.5 .2 .9 .9 0 0 1-1.6 0zM344 62.7a.41 .41 0 0 1 .4-.4 .41 .41 0 0 1 .4 .4"/>
<path d="M345.9 63.2v23.3M354 64a3.4 3.4 0 0 1 3.2-1.3 2.67 2.67 0 0 1 .9 3.4 5.9 5.9 0 0 1-3.7 4.1 1.78 1.78 0 0 1-2.1-2 6.7 6.7 0 0 1 1.7-4.2zM354.6 64.8a1.43 1.43 0 0 1 2.3-.3 3.4 3.4 0 0 1-2.3 4.2 1.19 1.19 0 0 1-1-1.8l.3-1.1zM356 61.9a2.14 2.14 0 0 0-3.3-1.8 7.8 7.8 0 0 0-4 7.7 2.06 2.06 0 0 0 3.1 1.5M357.4 62.8l-2.2-1.3a3.1 3.1 0 0 0-3.4 1.2 5.7 5.7 0 0 0-1.5 5.3l.6 .8 2.3 1.3M358.7 79.2a1.64 1.64 0 0 0 .7 1.3M358.7 79.2l-12.8 7.3M359.3 78.3h.1M359.3 78.3l.7 1.1 .5 .5M359.3 63.9l.1 1.9-.1 1.7M359.3 78.3l-.2 .5-.4 .4M359.3 78.3l.7 1.6"/>
<path d="M360 79.9l-.6 .6M360 79.9l3.9 2.3M360.5 79.9h-.5M360.5 79.9l3.9 2.2M334.6 80.9a.91 .91 0 0 1 .9 .4 .91 .91 0 0 1 0 1 1.01 1.01 0 0 1-.9-1.4zM342.9 86.5a3.4 3.4 0 0 0 3 0M342.9 86.5l1.1 1.9 1.1 1.1M342.9 86.5l1.3 .9 1.6 .8M345.1 89.5l3.8 2.2M345.8 88.2a1.64 1.64 0 0 0-.7 1.3M345.8 88.2l3.9 2.2M345.9 86.5a1.64 1.64 0 0 0 .8 1.3"/>
<path d="M346.7 87.8l-.9 .4M348.9 91.7a3.4 3.4 0 0 0 3 0M348.9 92.6a3.4 3.4 0 0 0 3 0M348.9 91.7v.9M349.7 90.4a1.46 1.46 0 0 0 1.5 0M349.7 90.4a1.64 1.64 0 0 0-.8 1.3M349.7 87.8v.9M351.2 90.4a1.64 1.64 0 0 1 .7 1.3M351.9 86.5a1.3 1.3 0 0 1 1.8 .5l-.3 .4-2.2 1.3a1.35 1.35 0 0 1-1.8-.5l.3-.4M351.9 86.5v1.7M351.9 91.7v.9M351.9 86.5l-2.2 1.3"/>
<path d="M357.2 83.5v.8M359.4 82.2a1.25 1.25 0 0 1 1.8 .4l-.1 .3-2.4 1.4a1.3 1.3 0 0 1-1.9-.4l.4-.4M359.4 82.2l-2.2 1.3M359.4 80.5l-12.7 7.3M359.4 82.2v1.7M363.9 83a1.64 1.64 0 0 1 .7 1.3M363.9 82.2a.44 .44 0 0 1 .3 .4 .44 .44 0 0 1-.3 .4M363.9 83l-12.7 7.4M364.4 82.1l.6 .6 .3 .8M364.4 82.1l-.5 .1M364.6 84.3l-12.7 7.4M364.6 84.3v.9"/>
<path d="M364.6 85.2l-12.7 7.4M365.3 83.5l-.1 1.1-.6 .6M365.3 83.5l-.2 .5-.5 .3M70 142.9a1.57 1.57 0 0 1-1.6 1.6h-4.7v12.7h4.7a1.57 1.57 0 0 1 1.6 1.6M120.8 142.9a1.57 1.57 0 0 0 1.6 1.6h4.8v12.7h-4.8a1.57 1.57 0 0 0-1.6 1.6M199.3 154.7v2.5h4.8a1.63 1.63 0 0 1 1.6 1.6v25.4a1.63 1.63 0 0 1-1.6 1.6h-9.5a1.57 1.57 0 0 0-1.6 1.6v1.5h76.2v-1.5a1.63 1.63 0 0 0-1.6-1.6h-9.5a1.57 1.57 0 0 1-1.6-1.6v-25.4a1.57 1.57 0 0 1 1.6-1.6h4.7v-2.5M199.3 147v7.7M199.3 154.7h11.1M199.3 147h11.1M210.4 141.3h-4.7v1.6a1.63 1.63 0 0 1-1.6 1.6h-4.8v2.5M210.4 147v7.7M210.4 141.3h41.3"/>
<path d="M210.4 154.7v31.1h41.3v-31.1M210.4 141.3v5.7M251.7 141.3h4.8v1.6a1.57 1.57 0 0 0 1.6 1.6h4.7v2.5M251.7 147v7.7M251.7 154.7h11.1M251.7 141.3v5.7M251.7 147h11.1M262.8 147v7.7M330.7 142.9a1.63 1.63 0 0 1-1.6 1.6h-1.6v41.3h1.6a1.63 1.63 0 0 1 1.6 1.6M364 142.9a1.57 1.57 0 0 0 1.6 1.6h1.6v41.3h-1.6a1.57 1.57 0 0 0-1.6 1.6M76.7 165v.2M114.2 165v.2"/>
<path d="M68.4 185.8a1.57 1.57 0 0 0 1.6-1.6v-42.9h50.8v42.9a1.57 1.57 0 0 0 1.6 1.6M68.7 185.8h-9.3a1.68 1.68 0 0 0-2.1 1.6v1.5h76.2v-1.5a2 2 0 0 0-2.5-1.6h-8.9M330.7 187.4a1.75 1.75 0 0 1 2.3-1.6h28.9a1.69 1.69 0 0 1 2.1 1.6M330.7 187.4v1.5h33.3v-1.5M330.7 187.4v-46.1h33.3v46.1"/>
<circle cx="73.2" cy="48.7" r=".68"/>
<circle cx="73.2" cy="48.8" r="1.19"/>
<circle cx="117.6" cy="48.7" r=".68"/>
<circle cx="117.7" cy="48.8" r="1.19"/>
<circle cx="73.2" cy="75.7" r=".68"/>
<circle cx="73.2" cy="75.8" r="1.19"/>
<circle cx="117.6" cy="75.7" r=".68"/>
<circle cx="117.7" cy="75.8" r="1.19"/>
<circle cx="86.7" cy="150" r="1.28"/>
<circle cx="104.2" cy="150" r="1.28"/>
<circle cx="222.3" cy="150" r="1.28"/>
<circle cx="239.8" cy="150" r="1.28"/>
<circle cx="347.3" cy="150.8" r="6.4"/>
<circle cx="347.3" cy="150.8" r="3.8"/>
<circle cx="78" cy="165.1" r="1.27"/>
<circle cx="95.4" cy="165.1" r="14.3"/>
<circle cx="95.4" cy="165.1" r="20.6"/>
<circle cx="112.9" cy="165.1" r="1.27"/>
<circle cx="213.6" cy="165.1" r="1.28"/>
<circle cx="231.1" cy="165.1" r="14.3"/>
<circle cx="248.5" cy="165.1" r="1.29"/>
<circle cx="86.7" cy="180.3" r="1.28"/>
<circle cx="104.2" cy="180.3" r="1.28"/>
<circle cx="222.3" cy="180.2" r="1.28"/>
<circle cx="239.8" cy="180.2" r="1.28"/>
</g>
<path d="M74.8 185.7h1.9M114.2 185.7h1.9" fill="none" stroke="#000" stroke-width=".2" stroke-dasharray="1.3 .6" stroke-dashoffset="1"/>
<g fill="none" stroke="#000" stroke-width=".2" stroke-dasharray="1.3 .6" stroke-dashoffset=".4">
<path d="M65.3 56.7v-.8M125.6 56.7v-.8M65.3 68.6v-.8M125.6 68.6v-.8M72 141.3l.5 .5M72.5 146.8l.7 .4M73.2 147.2l.7-.4M73.9 141.8l.5-.5M116.5 141.3l.5 .5M117 146.8l.7 .4M117.7 147.2l.6-.4M118.3 141.8l.6-.5"/>
<path d="M332.6 141.3l.6 .5M333.2 146.8l.6 .4M333.8 147.2l.7-.4M334.5 141.8l.5-.5M359.6 141.3l.5 .5M360.1 146.8l.7 .4M360.8 147.2l.7-.4M361.5 141.8l.5-.5"/>
</g>
<path d="M72.5 141.8v5M73.9 146.8v-5M117 141.8v5M118.3 146.8v-5M333.2 141.8v5M334.5 146.8v-5M360.1 141.8v5M361.5 146.8v-5" fill="none" stroke="#000" stroke-width=".2" stroke-dasharray="1.3 .6" stroke-dashoffset=".1"/>
<path d="M74.8 58.4h-11.1M127.2 58.4h-11.1M63.7 66h11.1M116.1 66h11.1M63.7 154.6h11.1M74.8 147h-11.1M116.1 154.6h11.1M127.2 147h-11.1" fill="none" stroke="#000" stroke-width=".2" stroke-dasharray="1.3 .6" stroke-dashoffset="-.2"/>
<path d="M333.2 141.8h1.3M333.2 146.8h1.3M360.1 141.8h1.4M360.1 146.8h1.4" fill="none" stroke="#000" stroke-width=".2" stroke-dasharray="1.3 .6" stroke-dashoffset=".7"/>
<path d="M333.8 185.7v-20.5M360.8 185.7v-20.5" fill="none" stroke="#000" stroke-width=".2" stroke-dasharray="1.3 .6" stroke-dashoffset="-.1"/>
<path d="M333.8 165v-23.7M360.8 165v-23.7" fill="none" stroke="#000" stroke-width=".2" stroke-dasharray="1.3 .6" stroke-dashoffset=".2"/>
<g font-size="8.5">
<text x="202.4" y="137.4">B</text>
<text x="355" y="136.5">A</text>
<text x="354.2" y="196.6">A</text>
<text x="348.1" y="261.8">B</text>
</g>
<g font-size="4.7">
<text x="206.2" y="115.6">DETAIL B</text>
<text x="203.2" y="120.1">SCALE 1 : 1</text>
<text x="216.6" y="198.9">SECTION A-A</text>
<text x="367.6" y="226.5">MMCC DESIGN</text>
<text x="363.3" y="241.9">HOUSING DETAIL</text>
<text x="305.3" y="260.8">ERIKA AHLSWEDE</text>
</g>
<text font-size="3.8" x="21.6" y="275.5">SOLIDWORKS Educational Product. For Instructional Use Only.</text>
<g font-size="3.4">
<text x="42.5" y="26.1">4X</text>
<text x="51.2" y="26.1">.107</text>
<text x="62.3" y="26.1">.750</text>
<text x="139.8" y="28.2">4X R.250</text>
<text x="42.5" y="30.2">6-32 UNC</text>
<text x="62.3" y="30.2">.276</text>
<text x="151.5" y="35.9">4X R.250</text>
<text x="184.3" y="34.8">.500</text>
<text x="221.2" y="34.8">.375</text>
<text x="39.8" y="39.7">.500</text>
<text x="38.8" y="44.9">.500</text>
<text x="142.5" y="60.6">2.625</text>
<text x="149.9" y="65.6">3.125</text>
<text x="174.2" y="64.7">1.000</text>
<text x="38.8" y="76.9">.375</text>
<text x="134.4" y="73.1">1.313</text>
<text x="41.5" y="88.2">R.150 TYP.</text>
<text x="97.3" y="88.2">.250</text>
<text x="90.8" y="93">3.250</text>
<text x="142.4" y="93">R.125</text>
<text x="88.9" y="97.6">6.000</text>
<text x="308.2" y="127.8">.600</text>
<text x="314.8" y="126">+.005</text>
<text x="315.3" y="129.3">-.000</text>
<text x="46.2" y="135.1">2X R.125</text>
<text x="89.3" y="134.7">4.000</text>
<text x="303.4" y="136.4">.750</text>
<text x="134.6" y="155.2">1.875</text>
<text x="143.5" y="166.1">3.625</text>
<text x="156.2" y="163.6">3.750</text>
<text x="27.4" y="179.5">1/4-20 UNC THRU</text>
<text x="29" y="175.4">6X</text>
<text x="37.7" y="175.4">.201 THRU</text>
<text x="134.5" y="177.4">R.125</text>
<text x="63.9" y="199.2">2.250</text>
<text x="118.8" y="208.2">2.750</text>
<text x="347.1" y="232.3">TITLE:</text>
<text x="347.9" y="254.3">SIZE</text>
<text x="356.7" y="254.4">DWG. NO.</text>
<text x="405.7" y="254.5">REV</text>
<text x="348.1" y="267.9">SCALE: 1:2</text>
<text x="367" y="268">WEIGHT:</text>
<text x="393.8" y="267.9">SHEET 2 OF 8</text>
</g>
<g font-size="3.2">
<text x="38.3" y="6.7">8</text>
<text x="90.2" y="6.7">7</text>
<text x="139.7" y="6.5">6</text>
<text x="190" y="6.5">5</text>
<text x="240.4" y="6.5">4</text>
<text x="290.4" y="6.7">3</text>
<text x="340.4" y="6.5">2</text>
<text x="391.9" y="6.7">1</text>
<text x="10.9" y="41.6">D</text>
<text x="418.9" y="40.7">D</text>
<text x="10.9" y="106.3">C</text>
<text x="418.4" y="106.4">C</text>
<text x="10.8" y="170.2">B</text>
<text x="419.4" y="170.6">B</text>
<text x="10.8" y="237.2">A</text>
<text x="418.6" y="236.8">A</text>
<text x="38.8" y="273.8">8</text>
<text x="90.4" y="273.8">7</text>
<text x="140.2" y="273.8">6</text>
<text x="190.1" y="273.9">5</text>
<text x="240.5" y="273.8">4</text>
<text x="289" y="273.9">3</text>
<text x="339.1" y="273.8">2</text>
<text x="391.4" y="274.1">1</text>
</g>
<text font-size="2.4" x="269" y="222.4">UNLESS OTHERWISE SPECIFIED:</text>
<g font-size="2.2">
<text x="268.8" y="228">DIMENSIONS ARE IN INCHES</text>
<text x="304.1" y="227.7">DRAWN</text>
<text x="324.7" y="222.9">NAME</text>
<text x="337.2" y="222.9">DATE</text>
<text x="268.8" y="230.6">TOLERANCES:</text>
<text x="268.8" y="233.3">FRACTIONAL</text>
<text x="304.1" y="232.6">CHECKED</text>
<text x="268.8" y="236">ANGULAR: MACH</text>
<text x="268.8" y="238.6">TWO PLACE DECIMAL</text>
<text x="291.7" y="236">BEND</text>
<text x="304" y="237.2">ENG APPR.</text>
<text x="268.8" y="241.3">THREE PLACE DECIMAL</text>
<text x="304.2" y="241.9">MFG APPR.</text>
<text x="304.1" y="246.7">Q.A.</text>
<text x="304.1" y="250.9">COMMENTS:</text>
</g>
<g font-size="2.1">
<text x="224.8" y="262">NEXT ASSY</text>
<text x="250.1" y="261.9">USED ON</text>
<text x="236.2" y="267.8">APPLICATION</text>
<text x="272.4" y="267.8">DO NOT SCALE DRAWING</text>
</g>
<g font-size="2">
<text x="180.8" y="249.2">PROPRIETARY AND CONFIDENTIAL</text>
<text x="268.5" y="246.8">INTERPRET GEOMETRIC</text>
<text x="268.5" y="249.4">TOLERANCING PER:</text>
<text x="177" y="252.8">THE INFORMATION CONTAINED IN THIS</text>
<text x="177" y="255.3">DRAWING IS THE SOLE PROPERTY OF</text>
<text x="177" y="257.8">&lt;INSERT COMPANY NAME HERE&gt;. ANY</text>
<text x="268.3" y="252.9">MATERIAL</text>
<text x="177" y="260.3">REPRODUCTION IN PART OR AS A WHOLE</text>
<text x="177" y="262.9">WITHOUT THE WRITTEN PERMISSION OF</text>
<text x="268.4" y="259.7">FINISH</text>
<text x="177" y="265.4">&lt;INSERT COMPANY NAME HERE&gt; IS</text>
<text x="177" y="267.9">PROHIBITED.</text>
</g>
</svg>
